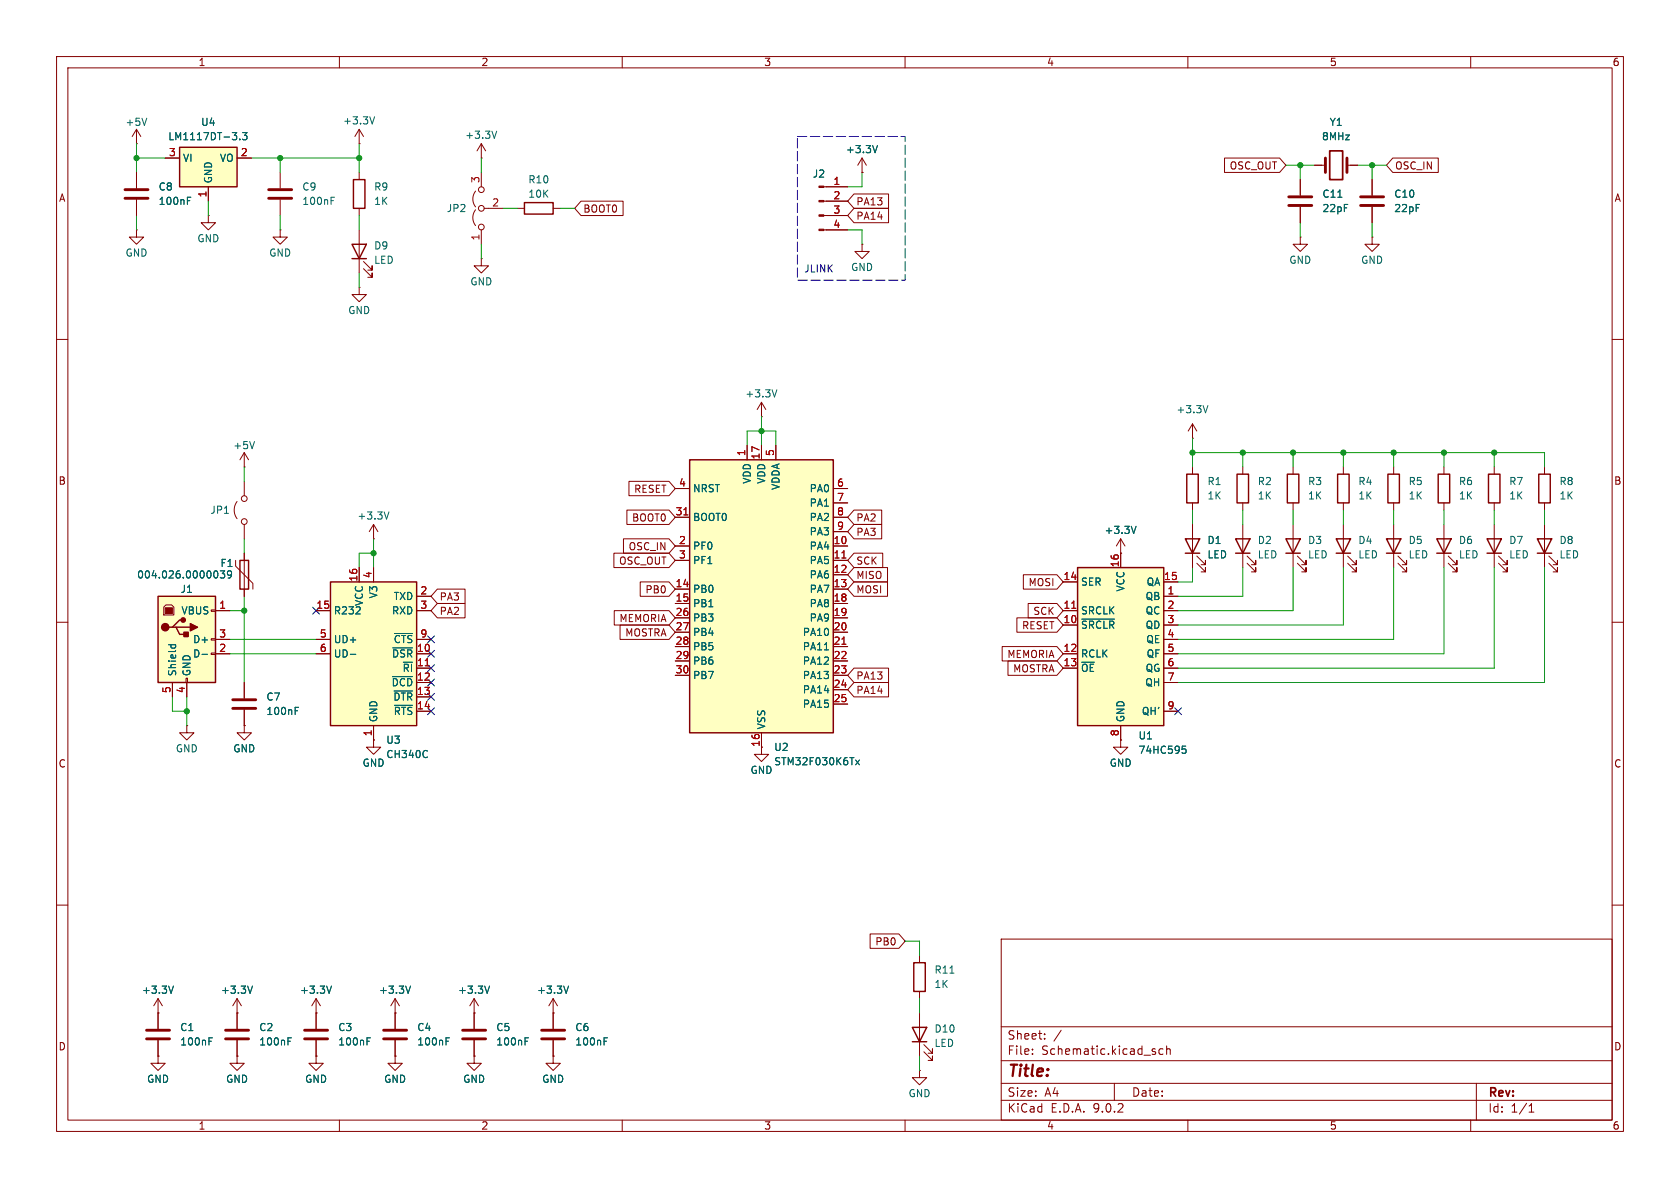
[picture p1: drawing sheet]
<svg xmlns="http://www.w3.org/2000/svg" width="297mm" height="210mm" viewBox="0 0 297 210" stroke-linecap="round" stroke-linejoin="round" font-family="sans-serif">
<g fill="none" stroke="#840000" stroke-width=".18">
<path d="M10 10h277v190h-277zM12 12h273v186h-273zM60 10v2M110 10v2M160 10v2M210 10v2M260 10v2M10 60h2M285 60h2M10 110h2M285 110h2M10 160h2"/>
<path d="M177 166h108v32h-108zM285 160h2M60 198v2M110 198v2M160 198v2M177 194.5h108M177 191.5h108M177 187.5h108M177 181.5h108M182.5 186.3v.1M182.5 185.5v.1M184.7 183.6v.1"/>
<path d="M184.7 182.8v.1M187.6 182.1l-1.3 2M197 191.5v3M204.2 186v.3M205.6 185.5l-.4-.1-.3 .3v.4l.1 .2h.6M206.2 185.5l.3-.1 .3 .1 .1 .9M206.2 184.9v1.5M210 198v2M260 198v2M261 191.5v6.5M270.3 196.6h.9M270.3 195.5l.4-.4v1.5"/>
</g>
<path d="M58.4 102.9h15.3v25.4h-15.3z" fill="#ffffc2"/>
<g fill="none" stroke="#840000" stroke-width=".25">
<path d="M209.5 95.3h2.6l-1.3 2.5zM209.5 97.8h2.6M209.8 83.8h2v5.1h-2zM218.4 95.3h2.6l-1.3 2.5zM218.4 97.8h2.6M218.7 83.8h2v5.1h-2zM227.3 95.3h2.6l-1.3 2.5zM227.3 97.8h2.6M227.6 83.8h2v5.1h-2zM236.2 95.3h2.6l-1.3 2.5zM236.2 97.8h2.6M236.5 83.8h2v5.1h-2z"/>
<path d="M245.1 95.3h2.5l-1.2 2.5zM245.1 97.8h2.5M245.4 83.8h2v5.1h-2zM263.1 83.8h2.1v5.1h-2.1zM58.4 102.9h15.3v25.4h-15.3z"/>
</g>
<g fill="none" stroke="#840000" stroke-width=".18">
<path d="M41.9 88.6a2.54 2.54 0 0 0 0 3.1M43.2 82.6h.1M43.2 80l-.8 1.3M43.2 80l.7 1.3M43.2 80v2.6M43.2 85.1v2.5M43.2 92.7v2.6M66 95.3h.1M66 92.7v2.6M66 92.7l-.7 1.3M66 92.7l.8 1.3M210.8 82.6v1.2"/>
<path d="M210.8 88.9v1.3M210.8 92.7v7.6M211.6 99.6l1.5 1.5v-.8v.8h-.8M211.6 98.3l1.5 1.5v-.7v.7h-.8M219.7 82.6v1.2M219.7 88.9v1.3M219.7 92.7v7.6M220.5 99.6l1.5 1.5v-.8v.8h-.8M220.5 98.3l1.5 1.5v-.7v.7h-.8M228.6 82.6v1.2M228.6 88.9v1.3M228.6 92.7v7.6"/>
<path d="M229.4 99.6l1.5 1.5v-.8v.8h-.8M229.4 98.3l1.5 1.5v-.7v.7h-.8M237.5 82.6v1.2M237.5 88.9v1.3M237.5 92.7v7.6M238.3 99.6l1.5 1.5v-.8v.8h-.8M238.3 98.3l1.5 1.5v-.7v.7h-.8M246.4 82.6v1.2M246.4 88.9v1.3M246.4 92.7v7.6M247.1 99.6l1.6 1.5v-.8v.8h-.8M247.1 98.3l1.6 1.5v-.7v.7h-.8"/>
<path d="M264.2 82.6v1.2M264.2 88.9v1.3M55.9 108h2.5M55.9 113h2.5M55.9 115.6h2.5M63.5 100.3v2.6M66 100.3v2.6M73.7 108h2.5M73.7 113h2.5M73.7 115.6h2.5M73.7 105.4h2.5M73.7 118.1h2.5"/>
<path d="M66 128.3v2.5M73.7 120.7h2.5M73.7 123.2h2.5M73.7 125.7h2.5"/>
<circle cx="43.2" cy="92.2" r=".51"/>
<circle cx="43.2" cy="88.1" r=".51"/>
</g>
<path d="M45 78l-.4 1.3M68.8 90.5l-.5 1.3M61.9 115.7h1M69.4 119.6h3.5M69.4 114.5h3.5M69.7 112h3.2M69.7 122.1h3.2M69.7 124.7h3.2M75.5 132.7l.1 .1M75.6 133.8l-.1 .1" fill="none" stroke="#006464" stroke-width=".18"/>
<path d="M75.2 117.7h.7" fill="none" stroke="#a90000" stroke-width=".18"/>
<path d="M27.9 105.4h10.2v15.3h-10.2z" fill="#ffffc2"/>
<path d="M27.9 105.4h10.2v15.3h-10.2zM30.5 110.9h.6l.6 1.2h1.3M31.1 110.9h2.6M32.4 109.6h-.7l-1.2 1.3h-.7" fill="none" stroke="#840000" stroke-width=".25"/>
<g fill="none" stroke="#840000" stroke-width=".18">
<path d="M49.5 30.5v2.8M49.5 35.3v2.8M63.5 25.4h.1M63.5 22.9l-.8 1.2M63.5 22.9l.8 1.2M63.5 22.9v2.5M210.8 77.5h.1M210.8 74.9l-.7 1.3M210.8 74.9l.8 1.3M210.8 74.9v2.6M198.1 97.8h.1M198.1 95.3l-.7 1.2"/>
<path d="M198.1 95.3l.8 1.2M198.1 95.3v2.5M29 107.3l.3-.4h1.1l.3 .4v1.4h-1.7zM32.9 119.9h.2v.8h-.2zM37.3 107.8h.8v.3h-.8zM37.3 112.9h.8v.3h-.8zM37.3 115.4h.8v.3h-.8zM38.1 108h2.5M38.1 113h2.5M38.1 115.6h2.5M30.5 120.7v2.5M33 120.7v2.5"/>
<path d="M43.2 128.3v1.2h1.2l-1.2 1.3-1.3-1.3h1.3M43.2 128.3h.1M43.2 120.7v2.7M43.2 125.5v2.8M198.1 130.8v1.3h1.3l-1.3 1.3-1.3-1.3h1.3M198.1 130.8h.1"/>
</g>
<path d="M29.2 107.4h1.3v1.1h-1.3z" fill="#840000" stroke="#840000" stroke-width=".18"/>
<g fill="#840000" stroke="#840000" stroke-width=".25">
<path d="M32.5 111.8h.8v.7h-.8z"/>
<path d="M33.7 110.2l1.2 .7-1.2 .6z"/>
<circle cx="29.2" cy="110.9" r=".63"/>
<circle cx="32.4" cy="109.6" r=".38"/>
</g>
<path d="M58.5 35.5h.5M58.5 34.9h.6M66.2 20.6l-.4 1.3M213.5 71.7l-.4 1.3M200.8 93l-.4 1.3M29.8 114h1.3M30.3 114l-.1 .3M31 114l.1 .3M35.7 115.7h1M52.2 125.6h.4M52.2 125h.6" fill="none" stroke="#006464" stroke-width=".18"/>
<path d="M47.5 33.5h4.1M47.5 35.1h4.1M41.1 123.7h4.1M41.1 125.2h4.1" fill="none" stroke="#840000" stroke-width=".51"/>
<path d="M190.5 100.3h15.2v28h-15.2z" fill="#ffffc2"/>
<path d="M42.4 99.1h1.5v5h-1.5zM254 95.3h2.5l-1.2 2.5zM254 97.8h2.5M254.3 83.8h2v5.1h-2zM262.9 95.3h2.5l-1.2 2.5zM262.9 97.8h2.5M271.8 95.3h2.5l-1.3 2.5zM271.8 97.8h2.5M272 83.8h2.1v5.1h-2.1zM190.5 100.3h15.2v28h-15.2z" fill="none" stroke="#840000" stroke-width=".25"/>
<g fill="none" stroke="#840000" stroke-width=".18">
<path d="M145.6 33h4.3M145.6 35.6h4.3M145.6 38.1h4.3M152.4 30.5h.1M152.4 27.9l-.8 1.3M152.4 27.9l.8 1.3M152.4 27.9v2.6M229.9 31.8v2.7M229.9 36.6v2.8M232.4 29.2h1.9M238.1 29.2h1.9M242.6 31.8v2.7"/>
<path d="M242.6 36.6v2.8M24.1 40.6v1.3h1.3l-1.3 1.3-1.2-1.3h1.2M24.1 40.6h.1M145.6 40.6h4.3M152.4 43.2v1.3h1.3l-1.3 1.2-1.3-1.2h1.3M152.4 43.2h.1M229.9 41.9v1.3h1.2l-1.2 1.3-1.3-1.3h1.3M229.9 41.9h.1M242.6 41.9v1.3h1.2l-1.2 1.3-1.3-1.3h1.3M242.6 41.9h.1M134.6 73.7h.1M134.6 71.1l-.7 1.3"/>
<path d="M134.6 71.1l.8 1.3M134.6 71.1v2.6M41.7 99.1v1l3 3v1M43.2 97.8v7.6M198.1 97.8v2.5M255.3 82.6v1.2M255.3 88.9v1.3M255.3 92.7v7.6M256 99.6l1.6 1.5v-.8v.8h-.8M256 98.3l1.6 1.5v-.7v.7h-.8M264.2 92.7v7.6M264.9 99.6l1.5 1.5v-.8v.8h-.7"/>
<path d="M264.9 98.3l1.5 1.5v-.7v.7h-.7M273 82.6v1.2M273 88.9v1.3M273 92.7v7.6M273.8 99.6l1.5 1.5v-.8v.8h-.7M273.8 98.3l1.5 1.5v-.7v.7h-.7M188 102.9h2.5M188 108h2.5M188 110.5h2.5M188 115.6h2.5M188 118.1h2.5M205.7 102.9h2.6"/>
<path d="M205.7 108h2.6M205.7 110.5h2.6M205.7 115.6h2.6M205.7 118.1h2.6M205.7 105.4h2.6M205.7 113h2.6M33 128.3v1.2h1.3l-1.3 1.3-1.3-1.3h1.3M33 128.3h.1M134.6 132.1v1.3h1.3l-1.3 1.2-1.3-1.2h1.3M198.1 128.3v2.5M205.7 120.7h2.6M205.7 125.7h2.6"/>
<path d="M27.9 179.1h.1M27.9 176.5l-.7 1.3M27.9 176.5l.8 1.3M27.9 176.5v2.6M41.9 179.1h.1M41.9 176.5l-.8 1.3M41.9 176.5l.8 1.3M41.9 176.5v5.4M83.8 179.1h.1M83.8 176.5v5.4M83.8 176.5l-.7 1.3M83.8 176.5l.8 1.3"/>
<path d="M97.8 179.1h.1M97.8 176.5l-.8 1.3M97.8 176.5l.8 1.3M97.8 176.5v5.4M27.9 186.7v1.3h1.3l-1.3 1.2-1.2-1.2h1.2M27.9 186.7h.1M41.9 186.7v1.3h1.3l-1.3 1.2-1.3-1.2h1.3M41.9 186.7h.1M41.9 183.9v2.8M83.8 186.7v1.3h1.3l-1.3 1.2-1.3-1.2h1.3M83.8 186.7h.1M83.8 183.9v2.8"/>
<path d="M97.8 186.7v1.3h1.3l-1.3 1.2-1.3-1.2h1.3M97.8 186.7h.1M97.8 183.9v2.8"/>
</g>
<path d="M189.5 107.5h.7" fill="none" stroke="#a90000" stroke-width=".18"/>
<g fill="none" stroke="#006464" stroke-width=".18">
<path d="M155.1 25.7l-.4 1.3M236.5 34.9h.7M137.3 68.9l-.4 1.3M38.4 101l.1 .4-.1 .7M39.7 100.9l-.4 .5 .4 .1v.6l-.2 .1-.6-.1M40.3 101l-.1 .5 .1 .1 .4 .1 .2-.2M40.9 101a.84 .84 0 0 1-.3 1.2h-.3M191.2 109.4h5.8M209 131.9h.6M209.1 132.4h.3l.3 .2-.1 .5-.5 .1M30.7 174.3l-.5 1.3M44.6 174.3l-.4 1.3"/>
<path d="M86.5 174.3l-.4 1.3M100.5 174.3l-.4 1.3M50.9 184.1h.4M50.9 183.5h.6M92.8 184.1h.4M92.8 183.5h.6M106.8 184.1h.4M106.8 183.5h.6"/>
</g>
<g fill="#840000" stroke="#840000" stroke-width=".18">
<path d="M144.8 32.9h.8v.2h-.8z"/>
<path d="M144.8 35.4h.8v.3h-.8z"/>
<path d="M144.8 38h.8v.2h-.8z"/>
<path d="M144.8 40.5h.8v.3h-.8z"/>
</g>
<path d="M227.8 34.8h4.1M227.8 36.3h4.1M234.3 27.9v2.6M238.1 27.9v2.6M240.5 34.8h4.1M240.5 36.3h4.1M39.9 182.1h4M39.9 183.6h4M81.8 182.1h4.1M81.8 183.6h4.1M95.8 182.1h4M95.8 183.6h4" fill="none" stroke="#840000" stroke-width=".51"/>
<path d="M235.1 26.7h2.3v5.1h-2.3z" fill="none" stroke="#840000" stroke-width=".3"/>
<path d="M121.9 81.3h25.4v48.2h-25.4z" fill="#ffffc2"/>
<path d="M121.9 81.3h25.4v48.2h-25.4z" fill="none" stroke="#840000" stroke-width=".25"/>
<g fill="none" stroke="#840000" stroke-width=".18">
<path d="M24.1 25.4h.1M24.1 22.9v2.5M24.1 30.5v2.8M24.1 35.3v2.8M24.1 22.9l-.7 1.2M24.1 22.9l.8 1.2M36.8 38.1v1.3h1.3l-1.3 1.2-1.2-1.2h1.2M36.8 38.1h.1M49.5 40.6v1.3h1.3l-1.3 1.3-1.2-1.3h1.2M49.5 40.6h.1M132.1 78.7v2.6M134.6 78.7v2.6"/>
<path d="M137.2 78.7v2.6M119.4 86.4h2.5M119.4 91.4h2.5M119.4 96.5h2.5M119.4 99.1h2.5M147.3 86.4h2.6M147.3 91.4h2.6M147.3 96.5h2.6M147.3 99.1h2.6M147.3 88.9h2.6M147.3 94h2.6M119.4 104.1h2.5"/>
<path d="M119.4 106.7h2.5M119.4 109.2h2.5M119.4 111.8h2.5M119.4 114.3h2.5M119.4 116.8h2.5M119.4 119.4h2.5M147.3 104.1h2.6M147.3 106.7h2.6M147.3 109.2h2.6M147.3 111.8h2.6M147.3 114.3h2.6M147.3 116.8h2.6"/>
<path d="M147.3 119.4h2.6M147.3 101.6h2.6M66 130.8v1.3h1.3l-1.3 1.3-1.2-1.3h1.2M66 130.8h.1M134.6 129.5v2.6M147.3 121.9h2.6M147.3 124.5h2.6M55.9 179.1h.1M55.9 176.5l-.8 1.3M55.9 176.5l.7 1.3M55.9 176.5v5.4M69.8 179.1h.1"/>
<path d="M69.8 176.5v5.4M69.8 176.5l-.7 1.3M69.8 176.5l.8 1.3M55.9 186.7v1.3h1.2l-1.2 1.2-1.3-1.2h1.3M55.9 186.7h.1M55.9 183.9v2.8M69.8 186.7v1.3h1.3l-1.3 1.2-1.2-1.2h1.2M69.8 186.7h.1M69.8 183.9v2.8"/>
</g>
<path d="M120.9 91h.7M148.8 98.6h.8M148.8 113.9h.8" fill="none" stroke="#a90000" stroke-width=".18"/>
<path d="M25.9 20.9l-.4 1.3M33.1 35.5h.5M33.1 34.9h.6M145.7 114.9h.8M151.3 134.4l.6 .8M151.9 134.4l-.6 .8M58.6 174.3l-.4 1.3M72.6 174.3l-.5 1.3M64.9 184.1h.4M64.9 183.5h.6M78.9 184.1h.4M78.9 183.5h.6" fill="none" stroke="#006464" stroke-width=".18"/>
<path d="M22.1 33.5h4.1M22.1 35.1h4.1M53.8 182.1h4.1M53.8 183.6h4.1M67.8 182.1h4.1M67.8 183.6h4.1" fill="none" stroke="#840000" stroke-width=".51"/>
<path d="M31.7 26h10.2v7h-10.2z" fill="#ffffc2"/>
<path d="M31.7 26h10.2v7h-10.2zM62.5 31.8h2v5h-2zM92.7 35.8h5.1v2h-5.1zM62.2 43.2h2.6l-1.3 2.5zM62.2 45.7h2.6M161.5 170.2h2.1v5.1h-2.1zM161.3 181.6h2.5l-1.2 2.6zM161.3 184.2h2.5" fill="none" stroke="#840000" stroke-width=".25"/>
<g fill="none" stroke="#840000" stroke-width=".18">
<path d="M24.1 30.5v2.8M24.1 35.3v2.8M29.2 27.9h2.5M36.8 33v2.6M41.9 27.9h2.5M63.5 30.5v1.3M63.5 36.8v1.3M84.1 37.1a2.26 2.26 0 0 0 0 2.8M84.1 33.8a2.26 2.26 0 0 0 0 2.8M85.1 27.9h.1M85.1 25.4v2.5M85.1 30.5v2.5"/>
<path d="M85.1 25.4l-.8 1.3M85.1 25.4l.8 1.3M85.6 36.8h3.3M91.4 36.8h1.3M97.8 36.8h1.3M102.7 35.6h7.5v2.5h-7.5l-1.1-1.3zM146 33h3.9M146 35.6h3.9M146 38.1h3.9M151 34.3h6.1v2.5h-6.1l-1.1-1.2zM151 36.8h6.1v2.6h-6.1l-1.1-1.3zM152.4 30.5h.1"/>
<path d="M216.5 27.9h9.7l1.1 1.3-1.1 1.3h-9.7zM229.9 31.8v2.7M229.9 36.6v2.8M232.4 29.2h1.3M238.8 29.2h1.2M242.6 31.8v2.7M242.6 36.6v2.8M246.2 27.9h8.1v2.6h-8.1l-1.1-1.3zM63.5 50.8v1.3h1.3l-1.3 1.2-1.3-1.2h1.3M63.5 50.8h.1M63.5 40.6v7.7M64.3 47.5l1.5 1.5v-.7v.7h-.8"/>
<path d="M64.3 46.2l1.5 1.6v-.8v.8h-.8M85.1 45.7v1.3h1.3l-1.3 1.3-1.3-1.3h1.3M85.1 45.7h.1M85.1 40.6v2.6M146 40.6h3.9M132.1 78.7v2.6M134.6 78.7v2.6M137.2 78.7v2.6M43.2 97.8v1.3M108.5 97.8h9.8l1.1 1.3-1.1 1.2h-9.8zM110.2 95.2h8.1l1.1 1.3-1.1 1.3h-8.1zM110.8 90.2h7.5l1.1 1.2-1.1 1.3h-7.5z"/>
<path d="M111.2 85.1h7.1l1.1 1.3-1.1 1.2h-7.1zM119.4 86.4h2.5M119.4 91.4h2.5M119.4 96.5h2.5M119.4 99.1h2.5M147.3 86.4h2.6M147.3 91.4h2.6M147.3 96.5h2.6M147.3 99.1h2.6M147.3 88.9h2.6M147.3 94h2.6M151 97.8h5.1v2.5h-5.1l-1.1-1.2z"/>
<path d="M151 90.2h4.9v2.5h-4.9l-1.1-1.3zM151 92.7h4.9v2.6h-4.9l-1.1-1.3zM198.1 97.8h.1M198.1 97.8v2.5M210.8 92.7v2.6M210.8 97.8v2.5M38.1 108h2.5M38.1 115.6h2.5M38.1 113h2.5M43.2 104.1v1.3M55.9 108h2.5M55.9 115.6h2.5"/>
<path d="M55.9 113h2.5M63.5 100.3v2.6M66 100.3v2.6M73.7 108h2.5M73.7 115.6h2.5M73.7 118.1h2.5M73.7 105.4h2.5M73.7 113h2.5M77.3 106.7h4.9v2.5h-4.9l-1.1-1.2zM77.3 104.1h4.9v2.6h-4.9l-1.1-1.3zM108.6 107.9h9.7l1.1 1.3-1.1 1.3h-9.7zM109.6 110.5h8.7l1.1 1.3-1.1 1.2h-8.7z"/>
<path d="M113.2 102.9h5.1l1.1 1.2-1.1 1.3h-5.1zM119.4 104.1h2.5M119.4 106.7h2.5M119.4 109.2h2.5M119.4 111.8h2.5M119.4 114.3h2.5M119.4 116.8h2.5M119.4 119.4h2.5M147.3 104.1h2.6M147.3 106.7h2.6M147.3 109.2h2.6M147.3 111.8h2.6"/>
<path d="M147.3 114.3h2.6M147.3 116.8h2.6M147.3 119.4h2.6M147.3 101.6h2.6M151 102.9h5.9v2.5h-5.9l-1.1-1.3zM151 118.1h6.1v2.6h-6.1l-1.1-1.3zM151 100.3h5.9v2.6h-5.9l-1.1-1.3zM177.2 114.3h9.6l1.2 1.3-1.2 1.2h-9.6zM178.2 116.8h8.6l1.2 1.3-1.2 1.3h-8.6zM179.8 109.2h7l1.2 1.3-1.2 1.3h-7zM180.9 101.6h5.9l1.2 1.3-1.2 1.2h-5.9zM181.8 106.7h5l1.2 1.3-1.2 1.2h-5z"/>
<path d="M188 102.9h2.5M188 108h2.5M188 110.5h2.5M188 115.6h2.5M188 118.1h2.5M205.7 102.9h2.6M205.7 108h2.6M205.7 110.5h2.6M205.7 115.6h2.6M205.7 118.1h2.6M205.7 105.4h2.6M205.7 113h2.6"/>
<path d="M30.5 120.7v2.5M33 120.7v2.5M43.2 128.3h.1M43.2 120.7v2.7M43.2 125.5v2.8M66 130.8h.1M66 128.3v2.5M73.7 120.7h2.5M73.7 125.7h2.5M73.7 123.2h2.5M134.6 129.5v2.6M147.3 121.9h2.6"/>
<path d="M147.3 124.5h2.6M151 120.6h6.1v2.6h-6.1l-1.1-1.3zM198.1 130.8h.1M198.1 128.3v2.5M205.7 120.7h2.6M205.7 125.7h2.6M27.9 179.1h.1M27.9 179.1v2.8M41.9 179.1h.1M41.9 179.1v2.8M55.9 179.1h.1M55.9 179.1v2.8"/>
<path d="M69.8 179.1h.1M69.8 179.1v2.8M83.8 179.1h.1M83.8 179.1v2.8M97.8 179.1h.1M97.8 179.1v2.8M153.8 165.1h5.1l1.1 1.3-1.1 1.2h-5.1zM162.6 168.9v1.3M162.6 175.3v1.2M162.6 179.1v7.6M27.9 186.7h.1M27.9 183.9v2.8"/>
<path d="M41.9 186.7h.1M41.9 183.9v2.8M55.9 186.7h.1M55.9 183.9v2.8M69.8 186.7h.1M69.8 183.9v2.8M83.8 186.7h.1M83.8 183.9v2.8M97.8 186.7h.1M97.8 183.9v2.8M162.6 189.2v1.3h1.2l-1.2 1.3-1.3-1.3h1.3M162.6 189.2h.1"/>
<path d="M163.3 185.9l1.5 1.6v-.8v.8h-.7M163.3 184.7l1.5 1.5v-.8v.8h-.7"/>
<circle cx="85.1" cy="36.8" r=".51"/>
<circle cx="85.1" cy="33.5" r=".51"/>
<circle cx="85.1" cy="40.1" r=".51"/>
</g>
<g fill="none" stroke="#006464" stroke-width=".18">
<path d="M33.1 34.9h.6M33.1 35.5h.5M42.4 24.6v.1M42.9 23.4h.8l-.5 .5 .4 .1v.6l-.2 .1-.5-.1M87.8 23.2l-.4 1.3M155.1 25.7l-.4 1.3M236.5 34.9h.7M200.8 93l-.4 1.3M29.8 114h1.3M30.3 114l-.1 .3M31 114l.1 .3M35.7 115.7h1"/>
<path d="M38.4 101l.1 .4-.1 .7M39.7 100.9l-.4 .5 .4 .1v.6l-.2 .1-.6-.1M40.3 101l-.1 .5 .1 .1 .4 .1 .2-.2M40.9 101a.84 .84 0 0 1-.3 1.2h-.3M61.9 115.7h1M69.4 119.6h3.5M69.4 114.5h3.5M69.7 112h3.2M145.7 114.9h.8M191.2 109.4h5.8M52.2 125.6h.4M52.2 125h.6"/>
<path d="M69.7 122.1h3.2M69.7 124.7h3.2M75.5 132.7l.1 .1M75.6 133.8l-.1 .1M151.3 134.4l.6 .8M151.9 134.4l-.6 .8M209 131.9h.6M209.1 132.4h.3l.3 .2-.1 .5-.5 .1M30.7 174.3l-.5 1.3M44.6 174.3l-.4 1.3M58.6 174.3l-.4 1.3M72.6 174.3l-.5 1.3"/>
<path d="M86.5 174.3l-.4 1.3M100.5 174.3l-.4 1.3M167.9 172h.8M36.9 184.1h.5M36.9 183.5h.6M50.9 184.1h.4M50.9 183.5h.6M64.9 184.1h.4M64.9 183.5h.6M78.9 184.1h.4M78.9 183.5h.6M92.8 184.1h.4"/>
<path d="M92.8 183.5h.6M106.8 184.1h.4M106.8 183.5h.6"/>
</g>
<path d="M25.9 182.1h4.1M25.9 183.6h4.1" fill="none" stroke="#840000" stroke-width=".51"/>
<g fill="none" stroke="#009600" stroke-width=".18">
<path d="M24.1 27.9h5.1M24.1 25.4v5.1M24.1 38.1v2.5M36.8 35.6v2.5M44.4 27.9h19.1M49.5 27.9v2.6M49.5 38.1v2.5M63.5 25.4v5.1M63.5 38.1v2.5M85.1 27.9v2.6M88.9 36.8h2.5M99.1 36.8h2.5"/>
<path d="M152.4 30.5v2.5h-2.5M227.3 29.2h5.1M229.9 29.2v2.6M229.9 39.4v2.5M240 29.2h5.1M242.6 29.2v2.6M242.6 39.4v2.5M63.5 48.3v2.5M85.1 43.2v2.5M149.9 40.6h2.5v2.6M132.1 78.7v-2.5h5.1v2.5M134.6 73.7v5"/>
<path d="M210.8 77.5v5.1M43.2 82.6v2.5M43.2 95.3v2.5M66 97.8h-2.5v2.5M66 95.3v5M210.8 80h62.2v2.6M210.8 90.2v2.5M219.7 80v2.6M219.7 90.2v2.5M228.6 80v2.6M228.6 90.2v2.5M237.5 80v2.6"/>
<path d="M237.5 90.2v2.5M246.4 80v2.6M246.4 90.2v2.5M255.3 80v2.6M255.3 90.2v2.5M264.2 80v2.6M264.2 90.2v2.5M273 90.2v2.5M40.6 108h2.6M40.6 113h15.3M40.6 115.6h15.3M43.2 105.4v15.3"/>
<path d="M210.8 100.3v2.6h-2.5M219.7 100.3v5.1h-11.4M228.6 100.3v7.7h-20.3M237.5 100.3v10.2h-29.2M246.4 100.3v12.7h-38.1M255.3 100.3v15.3h-47M264.2 100.3v17.8h-55.9M273 100.3v20.4h-64.7M30.5 123.2v2.5h2.5M33 123.2v5.1M160 166.4h2.6v2.5M162.6 176.5v2.6"/>
<path d="M162.6 186.7v2.5"/>
</g>
<g fill="none" stroke="#000084" stroke-width=".18">
<path d="M55.3 107.3l1.2 1.3M56.5 107.3l-1.2 1.3M75.6 115l1.2 1.2M75.6 112.4l1.2 1.2M75.6 117.5l1.2 1.2M76.8 115l-1.2 1.2M76.8 112.4l-1.2 1.2M76.8 117.5l-1.2 1.2M75.6 120l1.2 1.3M75.6 125.1l1.2 1.2M75.6 122.6l1.2 1.2M76.8 120l-1.2 1.3"/>
<path d="M76.8 125.1l-1.2 1.2M76.8 122.6l-1.2 1.2M207.7 125.1l1.2 1.2M208.9 125.1l-1.2 1.2"/>
</g>
<path d="M141 24.1h19v25.4h-19z" fill="none" stroke="#0000c2" stroke-width=".18" stroke-dasharray="1.7 .6"/>
<path d="M120.9 91h.7M148.8 98.6h.8M75.2 117.7h.7M148.8 113.9h.8M189.5 107.5h.7" fill="none" stroke="#a90000" stroke-width=".18"/>
<g fill="#009600" stroke="#009600" stroke-width=".18">
<circle cx="134.6" cy="76.2" r=".46"/>
<circle cx="246.4" cy="80" r=".46"/>
<circle cx="237.5" cy="80" r=".46"/>
<circle cx="228.6" cy="80" r=".46"/>
<circle cx="219.7" cy="80" r=".46"/>
<circle cx="210.8" cy="80" r=".46"/>
<circle cx="255.3" cy="80" r=".46"/>
<circle cx="264.2" cy="80" r=".46"/>
<circle cx="229.9" cy="29.2" r=".46"/>
<circle cx="242.6" cy="29.2" r=".46"/>
<circle cx="43.2" cy="108" r=".46"/>
<circle cx="66" cy="97.8" r=".46"/>
<circle cx="63.5" cy="27.9" r=".46"/>
<circle cx="49.5" cy="27.9" r=".46"/>
<circle cx="24.1" cy="27.9" r=".46"/>
<circle cx="33" cy="125.7" r=".46"/>
</g>
<text font-size="2.8" fill="#840000" x="178" y="190.9">Title:</text>
<g font-size="2.1" fill="#840000">
<text x="178" y="184">Sheet:</text>
<text x="178" y="186.7">File:</text>
<text x="184.1" y="186.7">Schematic.kicad_sch</text>
<text x="178" y="196.9">KiCad</text>
<text x="178" y="194.1">Size:</text>
<text x="184.7" y="194.1">A4</text>
<text x="185.7" y="196.9">E.D.A.</text>
<text x="193.3" y="196.9">9.0.2</text>
<text x="200" y="194.1">Date:</text>
<text x="263" y="194.3">Rev:</text>
<text x="263" y="196.9">Id:</text>
<text x="267.1" y="196.9">1/1</text>
</g>
<g font-size="1.8" fill="#840000">
<text x="35" y="11.9">1</text>
<text x="85" y="11.9">2</text>
<text x="135" y="11.9">3</text>
<text x="185" y="11.9">4</text>
<text x="235" y="11.9">5</text>
<text x="285" y="11.9">6</text>
<text x="10.3" y="35.9">A</text>
<text x="217.3" y="30.2">OSC_OUT</text>
<text x="246.5" y="30.2">OSC_IN</text>
<text x="285.3" y="35.9">A</text>
<text x="103" y="37.8">BOOT0</text>
<text x="151.3" y="36.5">PA13</text>
<text x="151.3" y="39.1">PA14</text>
<text x="10.3" y="85.9">B</text>
<text x="112" y="87.3">RESET</text>
<text x="285.3" y="85.9">B</text>
<text x="111.6" y="92.4">BOOT0</text>
<text x="151.3" y="92.4">PA2</text>
<text x="151.3" y="94.9">PA3</text>
<text x="109.3" y="100">OSC_OUT</text>
<text x="111" y="97.5">OSC_IN</text>
<text x="151.3" y="100">SCK</text>
<text x="77.6" y="106.4">PA3</text>
<text x="114" y="105.1">PB0</text>
<text x="151.3" y="105.1">MOSI</text>
<text x="151.3" y="102.6">MISO</text>
<text x="181.7" y="103.8">MOSI</text>
<text x="77.6" y="108.9">PA2</text>
<text x="109.4" y="110.2">MEMORIA</text>
<text x="110.4" y="112.7">MOSTRA</text>
<text x="180.6" y="111.4">RESET</text>
<text x="182.6" y="108.9">SCK</text>
<text x="178" y="116.5">MEMORIA</text>
<text x="179" y="119.1">MOSTRA</text>
<text x="151.3" y="120.3">PA13</text>
<text x="151.3" y="122.9">PA14</text>
<text x="10.3" y="135.9">C</text>
<text x="134.4" y="132.1" transform="rotate(-90 134.4 132.1)">16</text>
<text x="285.3" y="135.9">C</text>
<text x="154.6" y="167.3">PB0</text>
<text x="10.3" y="185.9">D</text>
<text x="285.3" y="185.9">D</text>
<text x="35" y="199.9">1</text>
<text x="85" y="199.9">2</text>
<text x="135" y="199.9">3</text>
<text x="185" y="199.9">4</text>
<text x="235" y="199.9">5</text>
<text x="285" y="199.9">6</text>
</g>
<g font-size="1.8" fill="#006464">
<text x="22.1" y="22.5">+5V</text>
<text x="35.5" y="22.5">U4</text>
<text x="60.6" y="22.2">+3.3V</text>
<text x="235" y="22.5">Y1</text>
<text x="29.7" y="25">LM1117DT-3.3</text>
<text x="32.3" y="28.8">VI</text>
<text x="38.8" y="28.8">VO</text>
<text x="82.1" y="24.7">+3.3V</text>
<text x="149.5" y="27.3">+3.3V</text>
<text x="233.6" y="25">8MHz</text>
<text x="27.9" y="33.9">C8</text>
<text x="37.7" y="32.5" transform="rotate(-90 37.7 32.5)">GND</text>
<text x="53.3" y="33.9">C9</text>
<text x="66" y="33.9">R9</text>
<text x="93.3" y="32.6">R10</text>
<text x="93.3" y="35.2">10K</text>
<text x="143.6" y="31.6">J2</text>
<text x="233.7" y="35.2">C11</text>
<text x="246.4" y="35.2">C10</text>
<text x="27.9" y="36.4">100nF</text>
<text x="53.3" y="36.4">100nF</text>
<text x="66" y="36.4">1K</text>
<text x="78.9" y="37.7">JP2</text>
<text x="233.7" y="37.7">22pF</text>
<text x="246.4" y="37.7">22pF</text>
<text x="22.1" y="45.6">GND</text>
<text x="34.8" y="43">GND</text>
<text x="47.5" y="45.6">GND</text>
<text x="66" y="44.3">D9</text>
<text x="66" y="46.8">LED</text>
<text x="227.8" y="46.8">GND</text>
<text x="240.5" y="46.8">GND</text>
<text x="83.1" y="50.6">GND</text>
<text x="150.4" y="48.1">GND</text>
<text x="61.5" y="55.7">GND</text>
<text x="131.7" y="70.5">+3.3V</text>
<text x="207.9" y="73.3">+3.3V</text>
<text x="41.1" y="79.6">+5V</text>
<text x="122.4" y="87.2">NRST</text>
<text x="132.9" y="85.6" transform="rotate(-90 132.9 85.6)">VDD</text>
<text x="135.5" y="85.6" transform="rotate(-90 135.5 85.6)">VDD</text>
<text x="138" y="86.7" transform="rotate(-90 138 86.7)">VDDA</text>
<text x="143" y="87.2">PA0</text>
<text x="143" y="89.8">PA1</text>
<text x="213.4" y="86">R1</text>
<text x="213.4" y="88.5">1K</text>
<text x="222.3" y="86">R2</text>
<text x="222.3" y="88.5">1K</text>
<text x="231.1" y="86">R3</text>
<text x="231.1" y="88.5">1K</text>
<text x="240" y="86">R4</text>
<text x="240" y="88.5">1K</text>
<text x="248.9" y="86">R5</text>
<text x="248.9" y="88.5">1K</text>
<text x="257.8" y="86">R6</text>
<text x="257.8" y="88.5">1K</text>
<text x="266.7" y="86">R7</text>
<text x="266.7" y="88.5">1K</text>
<text x="275.6" y="86">R8</text>
<text x="275.6" y="88.5">1K</text>
<text x="37.1" y="91">JP1</text>
<text x="63.1" y="92">+3.3V</text>
<text x="122.4" y="92.3">BOOT0</text>
<text x="143" y="92.3">PA2</text>
<text x="143" y="94.8">PA3</text>
<text x="195.2" y="94.6">+3.3V</text>
<text x="38.9" y="100.4">F1</text>
<text x="122.4" y="97.4">PF0</text>
<text x="122.4" y="99.9">PF1</text>
<text x="143" y="97.4">PA4</text>
<text x="143" y="99.9">PA5</text>
<text x="213.4" y="96.4">D1</text>
<text x="213.4" y="98.9">LED</text>
<text x="222.3" y="96.4">D2</text>
<text x="222.3" y="98.9">LED</text>
<text x="231.1" y="96.4">D3</text>
<text x="231.1" y="98.9">LED</text>
<text x="240" y="96.4">D4</text>
<text x="240" y="98.9">LED</text>
<text x="248.9" y="96.4">D5</text>
<text x="248.9" y="98.9">LED</text>
<text x="257.8" y="96.4">D6</text>
<text x="257.8" y="98.9">LED</text>
<text x="266.7" y="96.4">D7</text>
<text x="266.7" y="98.9">LED</text>
<text x="275.6" y="96.4">D8</text>
<text x="275.6" y="98.9">LED</text>
<text x="24.1" y="102.5">004.026.0000039</text>
<text x="31.8" y="105">J1</text>
<text x="64.4" y="107.2" transform="rotate(-90 64.4 107.2)">VCC</text>
<text x="66.9" y="105.9" transform="rotate(-90 66.9 105.9)">V3</text>
<text x="69.5" y="106.3">TXD</text>
<text x="122.4" y="105">PB0</text>
<text x="122.4" y="107.5">PB1</text>
<text x="143" y="102.5">PA6</text>
<text x="143" y="105">PA7</text>
<text x="143" y="107.5">PA8</text>
<text x="191" y="103.7">SER</text>
<text x="199" y="104.7" transform="rotate(-90 199 104.7)">VCC</text>
<text x="202.4" y="106.3">QB</text>
<text x="202.6" y="103.7">QA</text>
<text x="32" y="108.8">VBUS</text>
<text x="34" y="113.9">D+</text>
<text x="58.9" y="108.8">R232</text>
<text x="58.9" y="113.9">UD+</text>
<text x="69.2" y="108.8">RXD</text>
<text x="69.5" y="113.9">~{CTS}</text>
<text x="122.4" y="110.1">PB3</text>
<text x="122.4" y="112.6">PB4</text>
<text x="141.8" y="112.6">PA10</text>
<text x="143" y="110.1">PA9</text>
<text x="191" y="108.8">SRCLK</text>
<text x="191" y="111.4">~{SRCLR}</text>
<text x="202.4" y="108.8">QC</text>
<text x="202.4" y="111.4">QD</text>
<text x="202.5" y="113.9">QE</text>
<text x="31.3" y="119.6" transform="rotate(-90 31.3 119.6)">Shield</text>
<text x="33.9" y="119.6" transform="rotate(-90 33.9 119.6)">GND</text>
<text x="34" y="116.4">D-</text>
<text x="58.9" y="116.4">UD-</text>
<text x="69.2" y="116.4">~{DSR}</text>
<text x="71.1" y="119">~{RI}</text>
<text x="122.4" y="115.2">PB5</text>
<text x="122.4" y="117.7">PB6</text>
<text x="141.8" y="115.2">PA11</text>
<text x="141.8" y="117.7">PA12</text>
<text x="191" y="116.4">RCLK</text>
<text x="191" y="119">~{OE}</text>
<text x="202.4" y="119">QG</text>
<text x="202.6" y="116.4">QF</text>
<text x="47" y="124.1">C7</text>
<text x="69.1" y="121.5">~{DCD}</text>
<text x="69.4" y="124.1">~{DTR}</text>
<text x="122.4" y="120.2">PB7</text>
<text x="141.8" y="120.2">PA13</text>
<text x="141.8" y="122.8">PA14</text>
<text x="141.8" y="125.3">PA15</text>
<text x="202.4" y="121.5">QH</text>
<text x="47" y="126.6">100nF</text>
<text x="66.9" y="127.8" transform="rotate(-90 66.9 127.8)">GND</text>
<text x="68.2" y="131.7">U3</text>
<text x="69.5" y="126.6">~{RTS}</text>
<text x="135.5" y="129" transform="rotate(-90 135.5 129)">VSS</text>
<text x="199" y="127.8" transform="rotate(-90 199 127.8)">GND</text>
<text x="201.2" y="130.9">U1</text>
<text x="201.8" y="126.6">QH'</text>
<text x="31" y="133.2">GND</text>
<text x="41.1" y="133.2">GND</text>
<text x="64" y="135.7">GND</text>
<text x="68.2" y="134.2">CH340C</text>
<text x="132.6" y="137">GND</text>
<text x="136.8" y="132.9">U2</text>
<text x="136.8" y="135.5">STM32F030K6Tx</text>
<text x="196.1" y="135.7">GND</text>
<text x="201.2" y="133.5">74HC595</text>
<text x="165.1" y="172.3">R11</text>
<text x="25" y="175.9">+3.3V</text>
<text x="39" y="175.9">+3.3V</text>
<text x="52.9" y="175.9">+3.3V</text>
<text x="66.9" y="175.9">+3.3V</text>
<text x="80.9" y="175.9">+3.3V</text>
<text x="94.8" y="175.9">+3.3V</text>
<text x="165.1" y="174.9">1K</text>
<text x="31.8" y="182.5">C1</text>
<text x="31.8" y="185">100nF</text>
<text x="45.7" y="182.5">C2</text>
<text x="45.7" y="185">100nF</text>
<text x="59.7" y="182.5">C3</text>
<text x="59.7" y="185">100nF</text>
<text x="73.7" y="182.5">C4</text>
<text x="73.7" y="185">100nF</text>
<text x="87.6" y="182.5">C5</text>
<text x="87.6" y="185">100nF</text>
<text x="101.6" y="182.5">C6</text>
<text x="101.6" y="185">100nF</text>
<text x="165.1" y="185.3">LED</text>
<text x="165.1" y="182.7">D10</text>
<text x="25.9" y="191.6">GND</text>
<text x="39.9" y="191.6">GND</text>
<text x="53.8" y="191.6">GND</text>
<text x="67.8" y="191.6">GND</text>
<text x="81.8" y="191.6">GND</text>
<text x="95.8" y="191.6">GND</text>
<text x="160.5" y="194.2">GND</text>
</g>
<g font-size="1.8" fill="#a90000">
<text x="29.8" y="27.7">3</text>
<text x="42.5" y="27.7">2</text>
<text x="36.6" y="35" transform="rotate(-90 36.6 35)">1</text>
<text x="84.8" y="32.5" transform="rotate(-90 84.8 32.5)">3</text>
<text x="147.2" y="32.8">1</text>
<text x="147.2" y="35.3">2</text>
<text x="86.9" y="36.6">2</text>
<text x="147.2" y="37.8">3</text>
<text x="147.2" y="40.4">4</text>
<text x="84.8" y="42.6" transform="rotate(-90 84.8 42.6)">1</text>
<text x="131.8" y="80.7" transform="rotate(-90 131.8 80.7)">1</text>
<text x="134.4" y="81.3" transform="rotate(-90 134.4 81.3)">17</text>
<text x="136.9" y="80.7" transform="rotate(-90 136.9 80.7)">5</text>
<text x="119.9" y="86.1">4</text>
<text x="147.9" y="86.1">6</text>
<text x="147.9" y="88.6">7</text>
<text x="119.3" y="91.2">31</text>
<text x="147.9" y="91.2">8</text>
<text x="147.9" y="93.7">9</text>
<text x="119.9" y="96.3">2</text>
<text x="119.9" y="98.8">3</text>
<text x="147.3" y="96.3">10</text>
<text x="147.3" y="98.8">11</text>
<text x="147.3" y="101.3">12</text>
<text x="197.9" y="100.4" transform="rotate(-90 197.9 100.4)">16</text>
<text x="38.7" y="107.7">1</text>
<text x="55.8" y="107.7">15</text>
<text x="63.2" y="102.9" transform="rotate(-90 63.2 102.9)">16</text>
<text x="65.8" y="102.3" transform="rotate(-90 65.8 102.3)">4</text>
<text x="74.2" y="105.2">2</text>
<text x="74.2" y="107.7">3</text>
<text x="119.3" y="103.9">14</text>
<text x="119.3" y="106.4">15</text>
<text x="147.3" y="103.9">13</text>
<text x="147.3" y="106.4">18</text>
<text x="187.9" y="102.6">14</text>
<text x="187.9" y="107.7">11</text>
<text x="205.7" y="102.6">15</text>
<text x="206.3" y="105.2">1</text>
<text x="206.3" y="107.7">2</text>
<text x="38.7" y="112.8">3</text>
<text x="56.4" y="112.8">5</text>
<text x="74.2" y="112.8">9</text>
<text x="119.3" y="109">26</text>
<text x="119.3" y="111.5">27</text>
<text x="147.3" y="109">19</text>
<text x="147.3" y="111.5">20</text>
<text x="187.9" y="110.2">10</text>
<text x="206.3" y="110.2">3</text>
<text x="206.3" y="112.8">4</text>
<text x="38.7" y="115.3">2</text>
<text x="56.4" y="115.3">6</text>
<text x="73.6" y="115.3">10</text>
<text x="73.6" y="117.9">11</text>
<text x="119.3" y="114">28</text>
<text x="119.3" y="116.6">29</text>
<text x="119.3" y="119.1">30</text>
<text x="147.3" y="114">21</text>
<text x="147.3" y="116.6">22</text>
<text x="147.3" y="119.1">23</text>
<text x="187.9" y="115.3">12</text>
<text x="187.9" y="117.9">13</text>
<text x="206.3" y="115.3">5</text>
<text x="206.3" y="117.9">6</text>
<text x="30.2" y="122.6" transform="rotate(-90 30.2 122.6)">5</text>
<text x="32.8" y="122.6" transform="rotate(-90 32.8 122.6)">4</text>
<text x="73.6" y="120.4">12</text>
<text x="73.6" y="122.9">13</text>
<text x="73.6" y="125.5">14</text>
<text x="147.3" y="121.7">24</text>
<text x="147.3" y="124.2">25</text>
<text x="206.3" y="120.4">7</text>
<text x="206.3" y="125.5">9</text>
<text x="65.8" y="130.2" transform="rotate(-90 65.8 130.2)">1</text>
<text x="197.9" y="130.2" transform="rotate(-90 197.9 130.2)">8</text>
</g>
<text font-size="1.8" fill="#0000c2" x="142.1" y="48.4">JLINK</text>
</svg>
